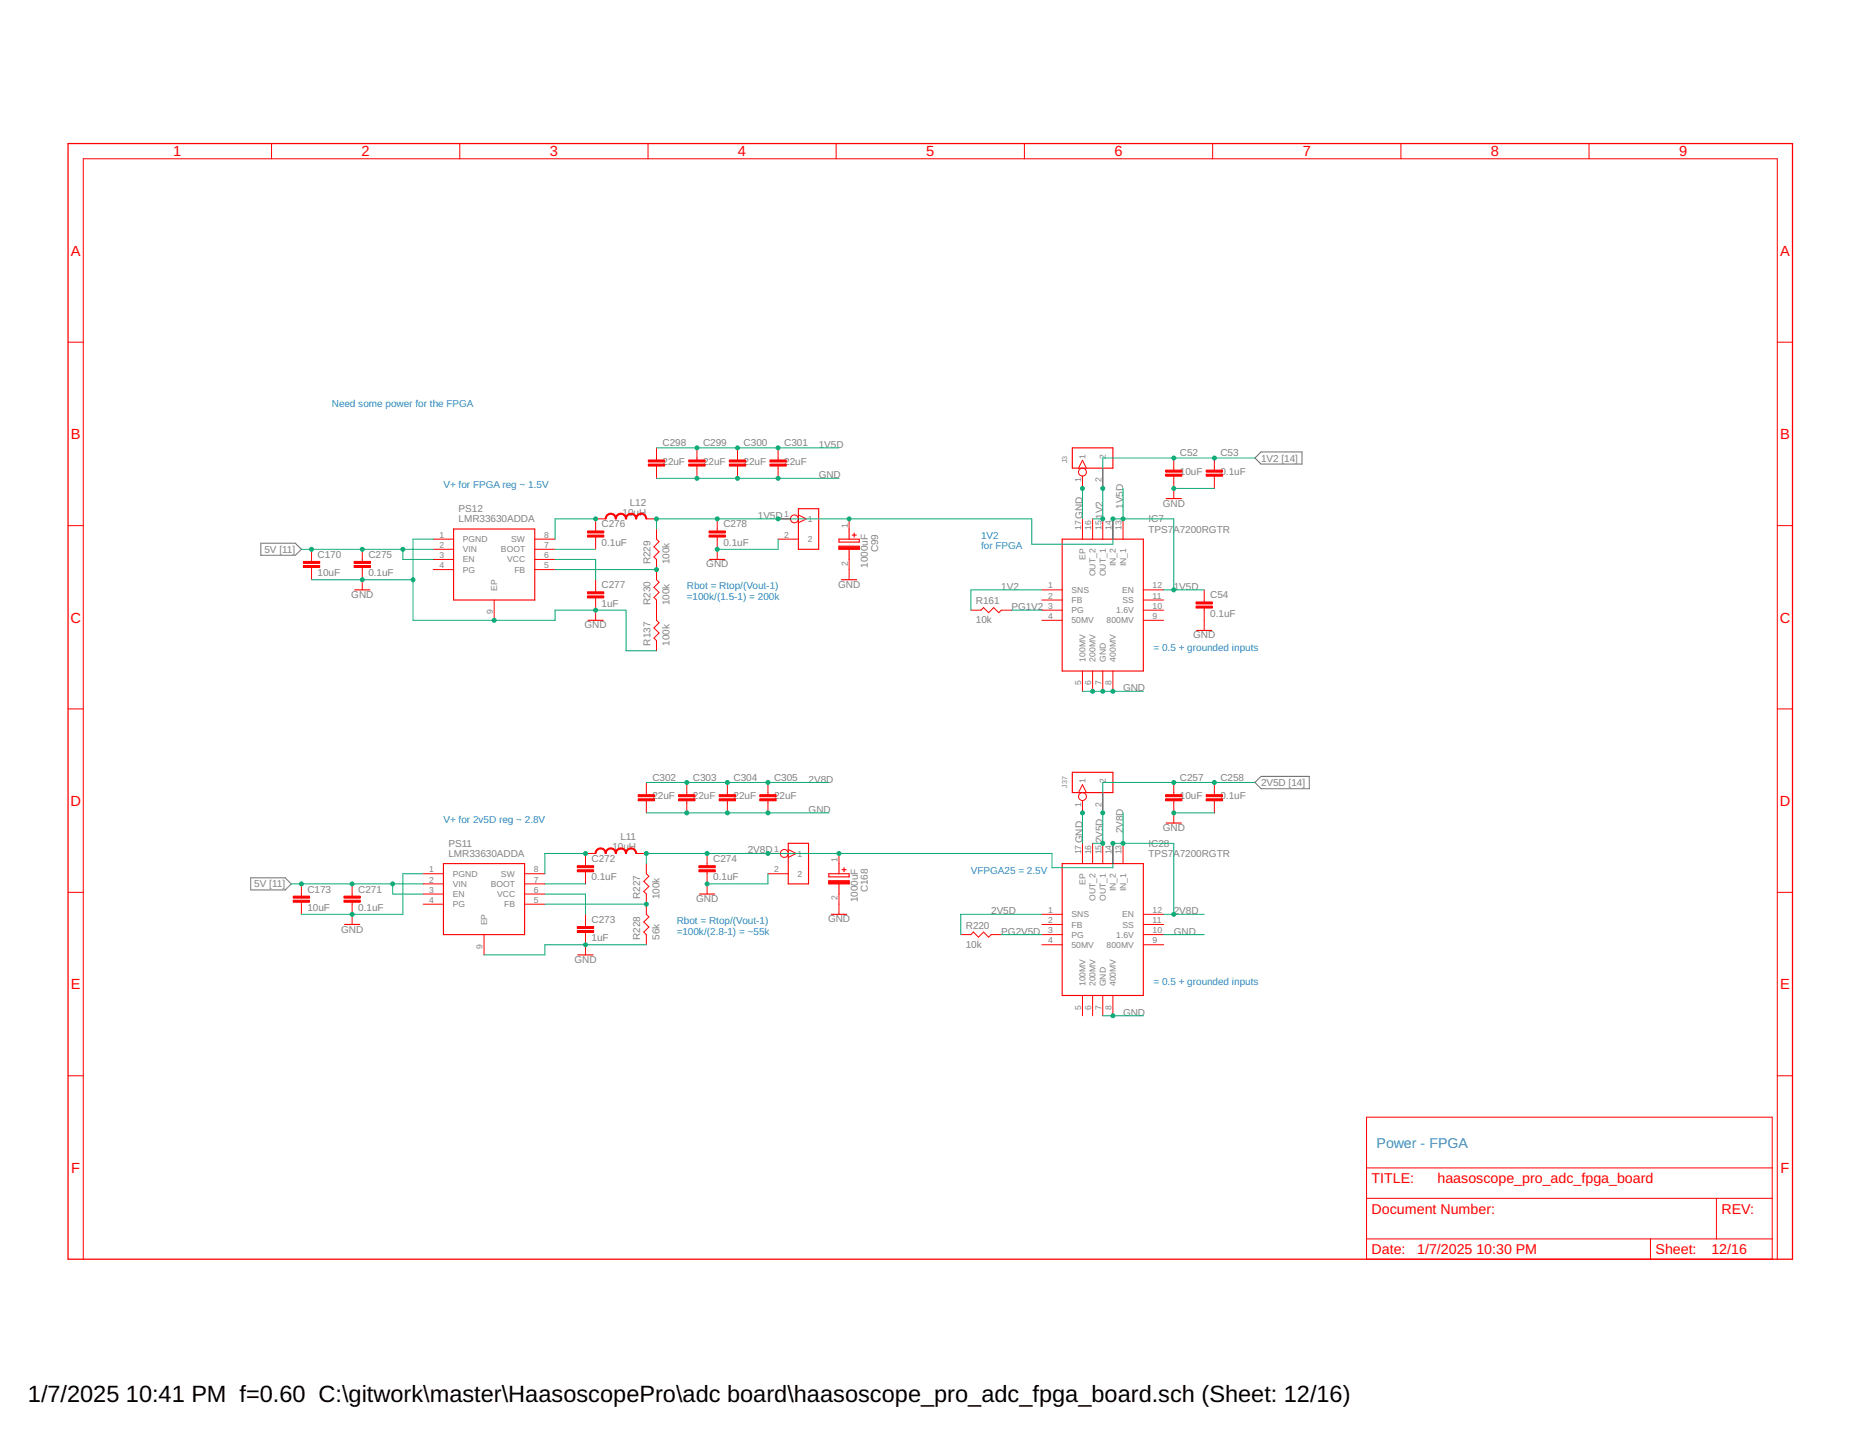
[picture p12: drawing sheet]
<svg xmlns="http://www.w3.org/2000/svg" width="279mm" height="216mm" viewBox="0 0 279 216" stroke-linecap="round" stroke-linejoin="round" font-family="sans-serif">
<path d="M188.5 68.8l.9-.9h6.2v1.8h-6.2zM39.2 81.6h5.2l.9 .9-.9 .9h-5.2zM188.5 117.6l.9-1h7.3v1.9h-7.3zM37.7 131.9h5.1l1 .9-1 .9h-5.1z" fill="none" stroke="#808080" stroke-width=".17"/>
<g fill="none" stroke="#f00" stroke-width=".17">
<path d="M68.1 79.5h12.2v10.6h-12.2zM119.9 76.4h3.1v6.1h-3.1zM127.6 79.5v1.5M161.1 67.3h6.1v3h-6.1zM175.2 74.9h2.3M53.3 88.6h2.3M88.3 93.2h2.3M106.6 84.1h2.3M126 82.1h3.1v.4h-3.1zM126 81h3.1v.4h-3.1zM126 82.4h3.1M126 82.3h3.1"/>
<path d="M126 82.2h3.1M126.4 87.1h2.3M127.6 82.5v1.6M128 80.4h.6M128.3 80.1v.6M159.6 81h12.1v19.8h-12.1zM179.7 94.7h2.3M161.1 116h6.1v3.1h-6.1zM51.8 138.9h2.2M66.6 129.8h12.2v10.6h-12.2zM105.1 134.3h2.3M118.4 126.7h3.1v6.1h-3.1z"/>
<path d="M124.5 132.4h3.1v.4h-3.1zM124.5 131.3h3.1v.4h-3.1zM124.5 132.7h3.1M124.5 132.6h3.1M124.5 132.5h3.1M124.9 137.4h2.3M126 129.8v1.5M126 132.8v1.5M126.5 130.7h.6M126.8 130.4v.6M159.6 129.8h12.1v19.8h-12.1zM175.2 123.7h2.3"/>
<path d="M86.8 143.5h2.3"/>
</g>
<g fill="none" stroke="#f00" stroke-width=".15">
<path d="M40.8 21.6v2.3M69.1 21.6v2.3M97.3 21.6v2.3M125.6 21.6v2.3M153.9 21.6v2.3M182.2 21.6v2.3M210.4 21.6v2.3M238.7 21.6v2.3M10.2 51.4h2.3M267 51.4h2.3M10.2 79h2.3M91 78h-1.5v1.8"/>
<path d="M97.1 78h1.5M98.6 79.5v1.5l.4 .4-.8 .7 .8 .8-.8 .8 .4 .4v3l.4 .4-.8 .7 .8 .8-.8 .8 .4 .3v3.1l.4 .4-.8 .7 .8 .8-.8 .8 .4 .3v1.6M98.6 67.3v1.8M98.6 70v1.9M104.7 67.3v1.8M104.7 70v1.9M107.7 78v1.8M110.8 67.3v1.8M110.8 70v1.9M116.9 78h1.8M116.9 67.3v1.8M116.9 70v1.9"/>
<path d="M119.9 77.4l1.2 .6-1.2 .5M127.6 78v1.5M162 70.3l.6-1.1 .6 1.1M162.6 71.5v1.9M162.6 78v3M164.1 78v3M165.7 70.3v3.1M165.7 78v3M167.2 78v3M168.7 78v3M176.3 68.8v1.8M176.3 71.5v3.4"/>
<path d="M182.4 68.8v1.8M182.4 71.5v1.9M267 79h2.3M46.8 82.5v1.8M46.8 85.3v1.8M54.4 82.5v1.8M54.4 85.3v3.3M65.1 81h3M65.1 82.5h3M65.1 84.1h3M65.1 85.6h3M74.2 90.1v3.1"/>
<path d="M80.3 81h3.1M80.3 82.5h3.1M80.3 84.1h3.1M80.3 85.6h3.1M89.5 80.7v1.8M89.5 87.1v1.8M89.5 89.8v3.4M107.7 80.7v3.4M116.9 81h3M127.6 84.1v3M145.8 91.7h1.6l.3-.4 .8 .8 .8-.8 .7 .8 .4-.4h1.5M156.5 88.6h3.1"/>
<path d="M156.5 90.1h3.1M156.5 91.7h3.1M156.5 93.2h3.1M171.7 88.6h3.1M171.7 90.1h3.1M171.7 91.7h3.1M171.7 93.2h3.1M180.9 88.6v1.8M180.9 91.4v3.3M10.2 106.5h2.3M97.1 117.6v1.8M103.2 117.6v1.8"/>
<path d="M109.3 117.6v1.8M115.4 117.6v1.8M162 119.1l.6-1.2 .6 1.2M162.6 100.8v3.1M164.1 100.8v3.1M165.7 100.8v3.1M165.7 119.1v3M167.2 100.8v3.1M176.3 117.6v1.8M182.4 117.6v1.8M267 106.5h2.3M10.2 134.1h2.3"/>
<path d="M45.3 132.8v1.8M45.3 135.6v1.8M52.9 132.8v1.8M52.9 135.6v3.3M63.6 131.3h3M63.6 132.8h3M63.6 134.3h3M63.6 135.8h3M78.8 131.3h3.1M78.8 132.8h3.1M78.8 134.3h3.1M78.8 135.8h3.1"/>
<path d="M87.9 131v1.8M87.9 137.4v1.8M89.5 128.2h-1.6v1.9M95.6 128.2h1.5M97.1 129.8v1.5l.4 .4-.8 .7 .8 .8-.8 .7 .4 .4v3.1l.4 .4-.8 .7 .8 .8-.8 .7 .4 .4v1.5M97.1 120.3v1.8M103.2 120.3v1.8M106.2 128.2v1.9M106.2 131v3.3M109.3 120.3v1.8M115.4 131.3h3M115.4 128.2h1.8"/>
<path d="M115.4 120.3v1.8M118.4 127.6l1.2 .6-1.2 .6M126 128.2v1.6M126 134.3v3.1M156.5 137.4h3.1M156.5 138.9h3.1M162.6 120.3v1.8M162.6 126.7v3.1M164.1 126.7v3.1M165.7 126.7v3.1M167.2 126.7v3.1M168.7 126.7v3.1"/>
<path d="M171.7 137.4h3.1M171.7 138.9h3.1M176.3 120.3v3.4M182.4 120.3v1.8M267 134.1h2.3M72.7 140.4v3.1M87.9 140.1v3.4M144.3 140.4h1.5l.4-.4 .8 .8 .7-.8 .8 .8 .4-.4h1.5M156.5 140.4h3.1M156.5 141.9h3.1M162.6 149.6v3M164.1 149.6v3"/>
<path d="M165.7 149.6v3M167.2 149.6v3M171.7 140.4h3.1M171.7 141.9h3.1M10.2 161.6h2.3M205.3 167.9h60.9v21.3h-60.9zM205.3 175.5h60.9M267 161.6h2.3M12.5 189.2v-165.3h254.5v165.3M205.3 180h60.9M205.3 186.1h60.9M247.9 186.1v3.1"/>
<path d="M257.8 180v6.1"/>
<circle cx="119.3" cy="78" r=".59"/>
<circle cx="162.6" cy="70.9" r=".59"/>
<circle cx="162.6" cy="119.7" r=".59"/>
<circle cx="117.8" cy="128.2" r=".59"/>
</g>
<g fill="#f00" stroke="#f00" stroke-width=".15">
<path d="M175.1 120h2.4v.3h-2.4z"/>
<path d="M175.1 119.4h2.4v.3h-2.4z"/>
<path d="M181.2 120h2.4v.3h-2.4z"/>
<path d="M181.2 119.4h2.4v.3h-2.4z"/>
<path d="M51.7 135.3h2.4v.3h-2.4z"/>
<path d="M51.7 134.6h2.4v.3h-2.4z"/>
<path d="M86.7 130.7h2.5v.3h-2.5z"/>
<path d="M86.7 130.1h2.5v.3h-2.5z"/>
<path d="M86.7 139.8h2.5v.3h-2.5z"/>
<path d="M86.7 139.2h2.5v.3h-2.5z"/>
<path d="M105 130.7h2.4v.3h-2.4z"/>
<path d="M105 130.1h2.4v.3h-2.4z"/>
<path d="M53.2 85h2.4v.3h-2.4z"/>
<path d="M53.2 84.3h2.4v.3h-2.4z"/>
<path d="M88.2 80.4h2.5v.3h-2.5z"/>
<path d="M88.2 79.8h2.5v.3h-2.5z"/>
<path d="M88.2 89.5h2.5v.3h-2.5z"/>
<path d="M88.2 88.9h2.5v.3h-2.5z"/>
<path d="M106.5 80.4h2.5v.3h-2.5z"/>
<path d="M106.5 79.8h2.5v.3h-2.5z"/>
<path d="M97.4 69.7h2.4v.3h-2.4z"/>
<path d="M97.4 69.1h2.4v.3h-2.4z"/>
<path d="M103.5 69.7h2.4v.3h-2.4z"/>
<path d="M103.5 69.1h2.4v.3h-2.4z"/>
<path d="M109.6 69.7h2.4v.3h-2.4z"/>
<path d="M109.6 69.1h2.4v.3h-2.4z"/>
<path d="M115.7 69.7h2.4v.3h-2.4z"/>
<path d="M115.7 69.1h2.4v.3h-2.4z"/>
<path d="M95.9 120h2.4v.3h-2.4z"/>
<path d="M95.9 119.4h2.4v.3h-2.4z"/>
<path d="M101.9 120h2.5v.3h-2.5z"/>
<path d="M101.9 119.4h2.5v.3h-2.5z"/>
<path d="M108 120h2.5v.3h-2.5z"/>
<path d="M108 119.4h2.5v.3h-2.5z"/>
<path d="M114.1 120h2.5v.3h-2.5z"/>
<path d="M114.1 119.4h2.5v.3h-2.5z"/>
<path d="M175.1 71.2h2.4v.3h-2.4z"/>
<path d="M175.1 70.6h2.4v.3h-2.4z"/>
<path d="M181.2 71.2h2.4v.3h-2.4z"/>
<path d="M181.2 70.6h2.4v.3h-2.4z"/>
<path d="M179.7 91.1h2.4v.3h-2.4z"/>
<path d="M179.7 90.4h2.4v.3h-2.4z"/>
<path d="M45.6 85h2.4v.3h-2.4z"/>
<path d="M45.6 84.3h2.4v.3h-2.4z"/>
<path d="M44 135.3h2.5v.3h-2.5z"/>
<path d="M44 134.6h2.5v.3h-2.5z"/>
</g>
<g fill="#f00" stroke="#f00" stroke-width=".15">
<path d="M89.6 127.7l.3-.3h.3v.2a.7 .7 0 0 0-.7 .6h-.1v-.1z" fill-rule="evenodd"/>
<path d="M90.2 127.4h.4l.3 .3 .2 .4v.1h-.2a.67 .67 0 0 0-.7-.6z" fill-rule="evenodd"/>
<path d="M91.1 127.7l.3-.3h.4v.2a.7 .7 0 0 0-.7 .6h-.2v-.1z" fill-rule="evenodd"/>
<path d="M91.8 127.4h.3l.3 .3 .2 .4v.1h-.2a.67 .67 0 0 0-.6-.6z" fill-rule="evenodd"/>
<path d="M92.6 127.7l.3-.3h.4v.2a.7 .7 0 0 0-.7 .6h-.2v-.1z" fill-rule="evenodd"/>
<path d="M93.3 127.4h.3l.3 .3 .2 .4v.1h-.1a.67 .67 0 0 0-.7-.6z" fill-rule="evenodd"/>
<path d="M94.3 127.6l.4-.2h.1v.2a.67 .67 0 0 0-.7 .6h-.1v-.1z" fill-rule="evenodd"/>
<path d="M94.8 127.4h.3l.4 .3 .1 .4v.1h-.1a.67 .67 0 0 0-.7-.6z" fill-rule="evenodd"/>
<path d="M91.1 77.4l.5-.3h.2v.2a.75 .75 0 0 0-.7 .7h-.2v-.1z" fill-rule="evenodd"/>
<path d="M91.8 77.1h.1a.83 .83 0 0 1 .7 .9h-.2a.7 .7 0 0 0-.6-.7z" fill-rule="evenodd"/>
<path d="M92.6 77.4l.6-.3h.1v.2a.75 .75 0 0 0-.7 .7h-.2v-.1z" fill-rule="evenodd"/>
<path d="M93.3 77.1h.1a.83 .83 0 0 1 .7 .9h-.1a.7 .7 0 0 0-.7-.7z" fill-rule="evenodd"/>
<path d="M94.1 77.4l.6-.3h.1v.2a.71 .71 0 0 0-.7 .7h-.1v-.1z" fill-rule="evenodd"/>
<path d="M94.8 77.1h.1a.83 .83 0 0 1 .7 .9h-.1a.7 .7 0 0 0-.7-.7z" fill-rule="evenodd"/>
<path d="M95.7 77.4l.5-.3h.1v.2a.71 .71 0 0 0-.7 .7h-.1v-.1z" fill-rule="evenodd"/>
<path d="M96.3 77.1h.1a.83 .83 0 0 1 .8 .9h-.2a.7 .7 0 0 0-.7-.7z" fill-rule="evenodd"/>
</g>
<path d="M10.2 21.6h259.1v167.6h-259.1z" fill="none" stroke="#f00" stroke-width=".19"/>
<g fill="none" stroke="#0dab76" stroke-width=".15">
<path d="M89.5 78h-6.1v3M98.6 71.9h27.4M98.6 79.5v-1.5h56.4v3.8h12.2v-3.8h9.1v10.6M98.6 67.3h27.4M162.6 73.4v4.6M168.7 73.4v4.6M176.3 73.4h6.1M188.5 68.8h-22.8v9.2h-1.6M45.3 82.5h19.8M46.8 87.1h15.2M60.5 82.5v1.6h4.6M65.1 81h-3.1v12.2h21.4v-1.5h10.6v6.1h4.6"/>
<path d="M83.4 82.5h6.1M83.4 84.1h6.1v3M83.4 85.6h15.2M116.9 81v1.5h-9.2M151.9 91.7h4.6M156.5 88.6h-10.7v3.1M174.8 88.6h6.1M97.1 117.6h27.4M162.6 103.9h9.1M188.5 117.6h-22.8v9.1h-1.6M43.8 132.8h19.8M59 132.8v1.5h4.6"/>
<path d="M63.6 131.3h-3.1v6.1h-15.2M81.9 132.8h6M81.9 134.3h6v3.1M81.9 135.8h15.2M87.9 128.2h-6v3.1M97.1 122.1h27.4M97.1 129.8v-1.6h60.9v2.2h9.2v-3.7h9.1v10.7M115.4 131.3v1.5h-9.2M156.5 137.4h-12.2v3M162.6 122.1v4.6M168.7 122.1v4.6M174.8 137.4h6.1"/>
<path d="M176.3 122.1h6.1M97.1 141.9h-15.2v1.6h-9.2M150.4 140.4h6.1M165.7 152.6h6M174.8 140.4h6.1"/>
</g>
<g fill="#0dab76" stroke="#0dab76" stroke-width=".15">
<circle cx="167.2" cy="152.6" r=".3"/>
<circle cx="162.6" cy="122.1" r=".3"/>
<circle cx="176.3" cy="122.1" r=".3"/>
<circle cx="52.9" cy="137.4" r=".3"/>
<circle cx="87.9" cy="141.9" r=".3"/>
<circle cx="106.2" cy="132.8" r=".3"/>
<circle cx="54.4" cy="87.1" r=".3"/>
<circle cx="62" cy="87.1" r=".3"/>
<circle cx="89.5" cy="91.7" r=".3"/>
<circle cx="74.2" cy="93.2" r=".3"/>
<circle cx="107.7" cy="82.5" r=".3"/>
<circle cx="104.7" cy="71.9" r=".3"/>
<circle cx="110.8" cy="71.9" r=".3"/>
<circle cx="116.9" cy="71.9" r=".3"/>
<circle cx="103.2" cy="122.1" r=".3"/>
<circle cx="109.3" cy="122.1" r=".3"/>
<circle cx="115.4" cy="122.1" r=".3"/>
<circle cx="165.7" cy="103.9" r=".3"/>
<circle cx="167.2" cy="103.9" r=".3"/>
<circle cx="164.1" cy="103.9" r=".3"/>
<circle cx="162.6" cy="73.4" r=".3"/>
<circle cx="176.3" cy="73.4" r=".3"/>
<circle cx="97.1" cy="128.2" r=".3"/>
<circle cx="106.2" cy="128.2" r=".3"/>
<circle cx="115.4" cy="128.2" r=".3"/>
<circle cx="168.7" cy="126.7" r=".3"/>
<circle cx="167.2" cy="126.7" r=".3"/>
<circle cx="176.3" cy="137.4" r=".3"/>
<circle cx="126" cy="128.2" r=".3"/>
<circle cx="103.2" cy="117.6" r=".3"/>
<circle cx="109.3" cy="117.6" r=".3"/>
<circle cx="115.4" cy="117.6" r=".3"/>
<circle cx="52.9" cy="132.8" r=".3"/>
<circle cx="59" cy="132.8" r=".3"/>
<circle cx="45.3" cy="132.8" r=".3"/>
<circle cx="54.4" cy="82.5" r=".3"/>
<circle cx="60.5" cy="82.5" r=".3"/>
<circle cx="46.8" cy="82.5" r=".3"/>
<circle cx="87.9" cy="128.2" r=".3"/>
<circle cx="97.1" cy="135.8" r=".3"/>
<circle cx="89.5" cy="78" r=".3"/>
<circle cx="98.6" cy="85.6" r=".3"/>
<circle cx="165.7" cy="126.7" r=".3"/>
<circle cx="165.7" cy="122.1" r=".3"/>
<circle cx="176.3" cy="117.6" r=".3"/>
<circle cx="182.4" cy="117.6" r=".3"/>
<circle cx="98.6" cy="78" r=".3"/>
<circle cx="107.7" cy="78" r=".3"/>
<circle cx="116.9" cy="78" r=".3"/>
<circle cx="168.7" cy="78" r=".3"/>
<circle cx="167.2" cy="78" r=".3"/>
<circle cx="176.3" cy="88.6" r=".3"/>
<circle cx="127.6" cy="78" r=".3"/>
<circle cx="104.7" cy="67.3" r=".3"/>
<circle cx="110.8" cy="67.3" r=".3"/>
<circle cx="116.9" cy="67.3" r=".3"/>
<circle cx="165.7" cy="78" r=".3"/>
<circle cx="165.7" cy="73.4" r=".3"/>
<circle cx="176.3" cy="68.8" r=".3"/>
<circle cx="182.4" cy="68.8" r=".3"/>
</g>
<g font-size="3.5">
<text x="4.2" y="210.7">1/7/2025</text>
<text x="18.9" y="210.7">10:41 PM f=0.60 C:\gitwork\master\HaasoscopePro\adc board\haasoscope_pro_adc_fpga_board.sch (Sheet: 12/16)</text>
</g>
<g font-size="2.2" fill="#f00">
<text x="26" y="23.5">1</text>
<text x="54.3" y="23.5">2</text>
<text x="82.6" y="23.5">3</text>
<text x="110.9" y="23.5">4</text>
<text x="139.1" y="23.5">5</text>
<text x="167.4" y="23.5">6</text>
<text x="195.7" y="23.5">7</text>
<text x="224" y="23.5">8</text>
<text x="252.2" y="23.5">9</text>
<text x="10.6" y="38.4">A</text>
<text x="267.4" y="38.4">A</text>
<text x="10.6" y="66">B</text>
<text x="267.4" y="66">B</text>
<text x="10.6" y="93.5">C</text>
<text x="267.3" y="93.5">C</text>
<text x="10.6" y="121.1">D</text>
<text x="267.3" y="121.1">D</text>
<text x="10.6" y="148.6">E</text>
<text x="267.4" y="148.6">E</text>
<text x="10.7" y="176.2">F</text>
<text x="267.4" y="176.2">F</text>
</g>
<text font-size="2.1" fill="#2c7bce" x="206.8" y="172.4">Power - FPGA</text>
<g font-size="2.1" fill="#f00">
<text x="206" y="177.8">TITLE:</text>
<text x="215.9" y="177.8">haasoscope_pro_adc_fpga_board</text>
<text x="206" y="182.3">Document Number:</text>
<text x="258.6" y="182.3">REV:</text>
<text x="206" y="188.4">Date:</text>
<text x="212.9" y="188.4">1/7/2025</text>
<text x="221.8" y="188.4">10:30 PM</text>
<text x="248.7" y="188.4">Sheet:</text>
<text x="257.1" y="188.4">12/16</text>
</g>
<g font-size="1.5" fill="#2c7bce">
<text x="49.8" y="61.2">Need some power for the FPGA</text>
<text x="66.6" y="73.4">V+ for FPGA reg ~ 1.5V</text>
<text x="147.4" y="80.9">1V2</text>
<text x="147.4" y="82.5">for FPGA</text>
<text x="103.2" y="88.5">Rbot = Rtop/(Vout-1)</text>
<text x="103.2" y="90.1">=100k/(1.5-1) = 200k</text>
<text x="173.3" y="97.8">= 0.5 + grounded inputs</text>
<text x="66.6" y="123.7">V+ for 2v5D reg ~ 2.8V</text>
<text x="145.8" y="131.3">VFPGA25 = 2.5V</text>
<text x="101.7" y="138.8">Rbot = Rtop/(Vout-1)</text>
<text x="101.7" y="140.4">=100k/(2.8-1) = ~55k</text>
<text x="173.3" y="148">= 0.5 + grounded inputs</text>
</g>
<g font-size="1.5" fill="#808080">
<text x="99.5" y="69.8">22uF</text>
<text x="99.5" y="67.1">C298</text>
<text x="105.6" y="69.8">22uF</text>
<text x="105.6" y="67.1">C299</text>
<text x="111.7" y="69.8">22uF</text>
<text x="111.7" y="67.1">C300</text>
<text x="117.8" y="69.8">22uF</text>
<text x="117.8" y="67.1">C301</text>
<text x="123" y="71.9">GND</text>
<text x="123" y="67.3">1V5D</text>
<text x="177.2" y="71.3">10uF</text>
<text x="177.2" y="68.6">C52</text>
<text x="183.3" y="71.3">0.1uF</text>
<text x="183.3" y="68.6">C53</text>
<text x="189.4" y="69.3">1V2 [14]</text>
<text x="68.9" y="77">PS12</text>
<text x="93.5" y="77.5">10uH</text>
<text x="94.6" y="76">L12</text>
<text x="113.8" y="78">1V5D</text>
<text x="162.6" y="78" transform="rotate(-90 162.6 78)">GND</text>
<text x="165.7" y="78" transform="rotate(-90 165.7 78)">1V2</text>
<text x="168.7" y="76.4" transform="rotate(-90 168.7 76.4)">1V5D</text>
<text x="174.7" y="76.1">GND</text>
<text x="39.7" y="83">5V [11]</text>
<text x="47.7" y="83.8">C170</text>
<text x="55.3" y="83.8">C275</text>
<text x="68.9" y="78.5">LMR33630ADDA</text>
<text x="90.4" y="82">0.1uF</text>
<text x="90.4" y="79.2">C276</text>
<text x="108.7" y="82">0.1uF</text>
<text x="108.7" y="79.2">C278</text>
<text x="131.9" y="83" transform="rotate(-90 131.9 83)">C99</text>
<text x="172.5" y="80">TPS7A7200RGTR</text>
<text x="172.5" y="78.5">IC7</text>
<text x="47.7" y="86.6">10uF</text>
<text x="52.8" y="89.8">GND</text>
<text x="55.3" y="86.6">0.1uF</text>
<text x="90.4" y="88.4">C277</text>
<text x="97.7" y="84.8" transform="rotate(-90 97.7 84.8)">R229</text>
<text x="100.6" y="84.8" transform="rotate(-90 100.6 84.8)">100k</text>
<text x="106.1" y="85.3">GND</text>
<text x="125.9" y="88.3">GND</text>
<text x="130.4" y="85.3" transform="rotate(-90 130.4 85.3)">1000uF</text>
<text x="150.4" y="88.6">1V2</text>
<text x="176.3" y="88.6">1V5D</text>
<text x="181.8" y="89.9">C54</text>
<text x="87.8" y="94.4">GND</text>
<text x="90.4" y="91.1">1uF</text>
<text x="97.7" y="90.9" transform="rotate(-90 97.7 90.9)">R230</text>
<text x="100.6" y="90.9" transform="rotate(-90 100.6 90.9)">100k</text>
<text x="146.6" y="93.6">10k</text>
<text x="146.6" y="90.8">R161</text>
<text x="151.9" y="91.7">PG1V2</text>
<text x="179.2" y="95.9">GND</text>
<text x="181.8" y="92.7">0.1uF</text>
<text x="97.7" y="97" transform="rotate(-90 97.7 97)">R137</text>
<text x="100.6" y="97" transform="rotate(-90 100.6 97)">100k</text>
<text x="168.7" y="103.9">GND</text>
<text x="98" y="117.3">C302</text>
<text x="104.1" y="117.3">C303</text>
<text x="110.2" y="117.3">C304</text>
<text x="116.3" y="117.3">C305</text>
<text x="121.5" y="117.6">2V8D</text>
<text x="177.2" y="117.3">C257</text>
<text x="183.3" y="117.3">C258</text>
<text x="189.4" y="118.1">2V5D [14]</text>
<text x="98" y="120.1">22uF</text>
<text x="104.1" y="120.1">22uF</text>
<text x="110.2" y="120.1">22uF</text>
<text x="116.3" y="120.1">22uF</text>
<text x="121.5" y="122.1">GND</text>
<text x="168.7" y="125.2" transform="rotate(-90 168.7 125.2)">2V8D</text>
<text x="174.7" y="124.9">GND</text>
<text x="177.2" y="120.1">10uF</text>
<text x="183.3" y="120.1">0.1uF</text>
<text x="67.4" y="128.8">LMR33630ADDA</text>
<text x="67.4" y="127.2">PS11</text>
<text x="88.9" y="129.5">C272</text>
<text x="92" y="127.8">10uH</text>
<text x="93.2" y="126.2">L11</text>
<text x="107.1" y="129.5">C274</text>
<text x="112.3" y="128.2">2V8D</text>
<text x="162.6" y="126.7" transform="rotate(-90 162.6 126.7)">GND</text>
<text x="165.7" y="126.7" transform="rotate(-90 165.7 126.7)">2V5D</text>
<text x="172.5" y="128.8">TPS7A7200RGTR</text>
<text x="172.5" y="127.2">IC28</text>
<text x="38.2" y="133.3">5V [11]</text>
<text x="46.2" y="136.8">10uF</text>
<text x="46.2" y="134.1">C173</text>
<text x="53.8" y="136.8">0.1uF</text>
<text x="53.8" y="134.1">C271</text>
<text x="88.9" y="132.3">0.1uF</text>
<text x="96.2" y="135.1" transform="rotate(-90 96.2 135.1)">R227</text>
<text x="99.1" y="135.1" transform="rotate(-90 99.1 135.1)">100k</text>
<text x="104.6" y="135.5">GND</text>
<text x="107.1" y="132.3">0.1uF</text>
<text x="128.8" y="135.6" transform="rotate(-90 128.8 135.6)">1000uF</text>
<text x="130.4" y="134.1" transform="rotate(-90 130.4 134.1)">C168</text>
<text x="148.9" y="137.4">2V5D</text>
<text x="176.3" y="137.4">2V8D</text>
<text x="51.2" y="140.1">GND</text>
<text x="88.9" y="141.4">1uF</text>
<text x="88.9" y="138.7">C273</text>
<text x="96.2" y="141.2" transform="rotate(-90 96.2 141.2)">R228</text>
<text x="99.1" y="141.2" transform="rotate(-90 99.1 141.2)">56k</text>
<text x="124.4" y="138.6">GND</text>
<text x="145.1" y="142.4">10k</text>
<text x="145.1" y="139.5">R220</text>
<text x="150.4" y="140.4">PG2V5D</text>
<text x="176.3" y="140.4">GND</text>
<text x="86.3" y="144.7">GND</text>
<text x="168.7" y="152.6">GND</text>
</g>
<g font-size="1.3" fill="#808080">
<text x="163.1" y="68.9" transform="rotate(-90 163.1 68.9)">1</text>
<text x="166.1" y="68.9" transform="rotate(-90 166.1 68.9)">2</text>
<text x="117.8" y="77.7">1</text>
<text x="162.4" y="72.5" transform="rotate(-90 162.4 72.5)">1</text>
<text x="165.4" y="72.5" transform="rotate(-90 165.4 72.5)">2</text>
<text x="66" y="80.8">1</text>
<text x="66" y="82.3">2</text>
<text x="66" y="83.8">3</text>
<text x="69.5" y="81.5">PGND</text>
<text x="69.5" y="83">VIN</text>
<text x="75.3" y="83">BOOT</text>
<text x="76.8" y="81.5">SW</text>
<text x="81.7" y="80.8">8</text>
<text x="81.7" y="82.3">7</text>
<text x="81.7" y="83.8">6</text>
<text x="117.8" y="80.8">2</text>
<text x="121.3" y="78.4">1</text>
<text x="121.3" y="81.5">2</text>
<text x="127.3" y="79.3" transform="rotate(-90 127.3 79.3)">1</text>
<text x="162.4" y="79.6" transform="rotate(-90 162.4 79.6)">17</text>
<text x="163.9" y="79.6" transform="rotate(-90 163.9 79.6)">16</text>
<text x="165.4" y="79.6" transform="rotate(-90 165.4 79.6)">15</text>
<text x="167" y="79.6" transform="rotate(-90 167 79.6)">14</text>
<text x="168.5" y="79.6" transform="rotate(-90 168.5 79.6)">13</text>
<text x="66" y="85.4">4</text>
<text x="69.5" y="84.5">EN</text>
<text x="69.5" y="86">PG</text>
<text x="74.7" y="88.7" transform="rotate(-90 74.7 88.7)">EP</text>
<text x="76.2" y="84.5">VCC</text>
<text x="77.3" y="86">FB</text>
<text x="81.7" y="85.4">5</text>
<text x="127.3" y="85" transform="rotate(-90 127.3 85)">2</text>
<text x="157.4" y="88.4">1</text>
<text x="157.4" y="89.9">2</text>
<text x="161" y="89.1">SNS</text>
<text x="163.1" y="84.1" transform="rotate(-90 163.1 84.1)">EP</text>
<text x="164.6" y="86.6" transform="rotate(-90 164.6 86.6)">OUT_2</text>
<text x="166.1" y="86.6" transform="rotate(-90 166.1 86.6)">OUT_1</text>
<text x="167.6" y="85.1" transform="rotate(-90 167.6 85.1)">IN_2</text>
<text x="168.5" y="89.1">EN</text>
<text x="169.2" y="85.1" transform="rotate(-90 169.2 85.1)">IN_1</text>
<text x="173.1" y="88.4">12</text>
<text x="173.1" y="89.9">11</text>
<text x="74" y="92.3" transform="rotate(-90 74 92.3)">9</text>
<text x="157.4" y="91.5">3</text>
<text x="157.4" y="93">4</text>
<text x="161" y="90.6">FB</text>
<text x="161" y="92.1">PG</text>
<text x="161" y="93.6">50MV</text>
<text x="166.2" y="93.6">800MV</text>
<text x="167.7" y="92.1">1.6V</text>
<text x="168.6" y="90.6">SS</text>
<text x="173.1" y="91.5">10</text>
<text x="173.1" y="93">9</text>
<text x="163.1" y="99.4" transform="rotate(-90 163.1 99.4)">100MV</text>
<text x="164.6" y="99.4" transform="rotate(-90 164.6 99.4)">200MV</text>
<text x="166.1" y="99.4" transform="rotate(-90 166.1 99.4)">GND</text>
<text x="167.6" y="99.4" transform="rotate(-90 167.6 99.4)">400MV</text>
<text x="162.4" y="102.9" transform="rotate(-90 162.4 102.9)">5</text>
<text x="163.9" y="102.9" transform="rotate(-90 163.9 102.9)">6</text>
<text x="165.4" y="102.9" transform="rotate(-90 165.4 102.9)">7</text>
<text x="167" y="102.9" transform="rotate(-90 167 102.9)">8</text>
<text x="163.1" y="117.7" transform="rotate(-90 163.1 117.7)">1</text>
<text x="166.1" y="117.7" transform="rotate(-90 166.1 117.7)">2</text>
<text x="162.4" y="121.2" transform="rotate(-90 162.4 121.2)">1</text>
<text x="165.4" y="121.2" transform="rotate(-90 165.4 121.2)">2</text>
<text x="64.5" y="131.1">1</text>
<text x="68" y="131.7">PGND</text>
<text x="75.3" y="131.7">SW</text>
<text x="80.2" y="131.1">8</text>
<text x="116.3" y="128">1</text>
<text x="116.3" y="131.1">2</text>
<text x="119.8" y="128.7">1</text>
<text x="119.8" y="131.7">2</text>
<text x="125.8" y="129.5" transform="rotate(-90 125.8 129.5)">1</text>
<text x="162.4" y="128.4" transform="rotate(-90 162.4 128.4)">17</text>
<text x="163.9" y="128.4" transform="rotate(-90 163.9 128.4)">16</text>
<text x="165.4" y="128.4" transform="rotate(-90 165.4 128.4)">15</text>
<text x="167" y="128.4" transform="rotate(-90 167 128.4)">14</text>
<text x="168.5" y="128.4" transform="rotate(-90 168.5 128.4)">13</text>
<text x="64.5" y="132.6">2</text>
<text x="64.5" y="134.1">3</text>
<text x="64.5" y="135.6">4</text>
<text x="68" y="133.3">VIN</text>
<text x="68" y="134.8">EN</text>
<text x="68" y="136.3">PG</text>
<text x="73.7" y="133.3">BOOT</text>
<text x="74.7" y="134.8">VCC</text>
<text x="75.7" y="136.3">FB</text>
<text x="80.2" y="132.6">7</text>
<text x="80.2" y="134.1">6</text>
<text x="80.2" y="135.6">5</text>
<text x="125.8" y="135.3" transform="rotate(-90 125.8 135.3)">2</text>
<text x="157.4" y="137.2">1</text>
<text x="161" y="137.8">SNS</text>
<text x="163.1" y="132.9" transform="rotate(-90 163.1 132.9)">EP</text>
<text x="164.6" y="135.3" transform="rotate(-90 164.6 135.3)">OUT_2</text>
<text x="166.1" y="135.3" transform="rotate(-90 166.1 135.3)">OUT_1</text>
<text x="167.6" y="133.9" transform="rotate(-90 167.6 133.9)">IN_2</text>
<text x="168.5" y="137.8">EN</text>
<text x="169.2" y="133.9" transform="rotate(-90 169.2 133.9)">IN_1</text>
<text x="173.1" y="137.2">12</text>
<text x="72.5" y="142.5" transform="rotate(-90 72.5 142.5)">9</text>
<text x="73.2" y="139" transform="rotate(-90 73.2 139)">EP</text>
<text x="157.4" y="138.7">2</text>
<text x="157.4" y="140.2">3</text>
<text x="157.4" y="141.7">4</text>
<text x="161" y="139.4">FB</text>
<text x="161" y="140.9">PG</text>
<text x="161" y="142.4">50MV</text>
<text x="166.2" y="142.4">800MV</text>
<text x="167.7" y="140.9">1.6V</text>
<text x="168.6" y="139.4">SS</text>
<text x="173.1" y="138.7">11</text>
<text x="173.1" y="140.2">10</text>
<text x="173.1" y="141.7">9</text>
<text x="163.1" y="148.2" transform="rotate(-90 163.1 148.2)">100MV</text>
<text x="164.6" y="148.2" transform="rotate(-90 164.6 148.2)">200MV</text>
<text x="166.1" y="148.2" transform="rotate(-90 166.1 148.2)">GND</text>
<text x="167.6" y="148.2" transform="rotate(-90 167.6 148.2)">400MV</text>
<text x="162.4" y="151.7" transform="rotate(-90 162.4 151.7)">5</text>
<text x="163.9" y="151.7" transform="rotate(-90 163.9 151.7)">6</text>
<text x="165.4" y="151.7" transform="rotate(-90 165.4 151.7)">7</text>
<text x="167" y="151.7" transform="rotate(-90 167 151.7)">8</text>
</g>
<g font-size="1.1" fill="#808080">
<text x="160.3" y="69.6" transform="rotate(-90 160.3 69.6)">J3</text>
<text x="160.3" y="118.3" transform="rotate(-90 160.3 118.3)">J37</text>
</g>
</svg>
